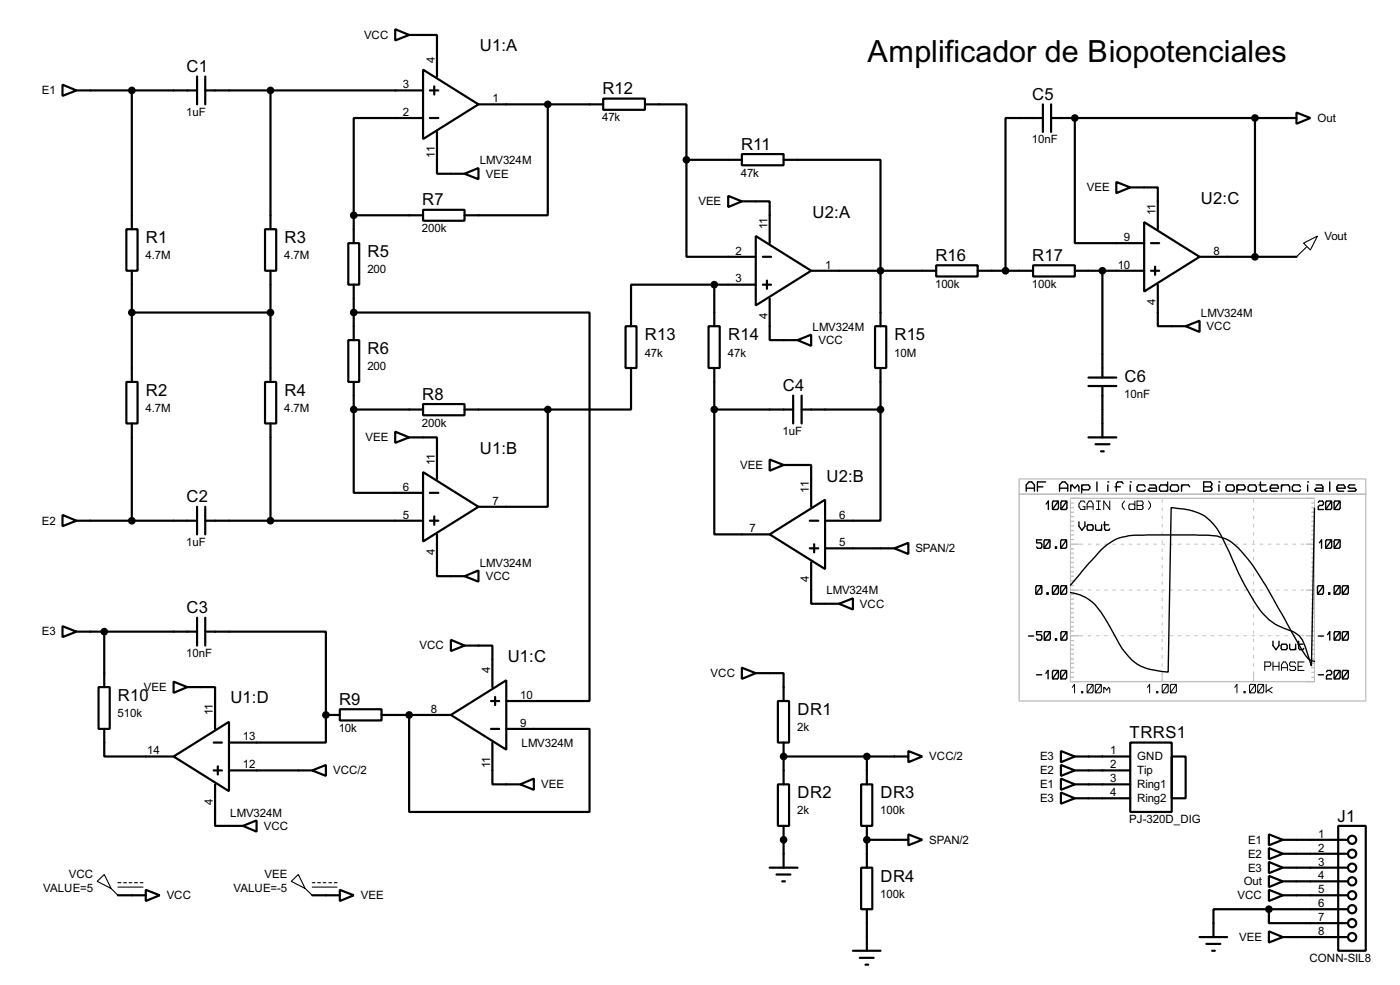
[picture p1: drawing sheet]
<svg xmlns="http://www.w3.org/2000/svg" width="256mm" height="180mm" viewBox="0 0 256 180" stroke-linecap="round" stroke-linejoin="round" font-family="sans-serif">
<g fill="none" stroke="#000" stroke-width=".4">
<path d="M11.5 15.5l2.5 1.1-2.5 1zM14 16.6h22.1M24.2 16.6v25.4M36.1 14v5.1M37.6 16.6h39.9M37.6 14v5.1M49.6 16.6v25.4M72.4 5.4l2.6 1-2.6 1zM75 6.4h5.1v7.6M77.5 12.8l10.2 6.3-10.2 6.4zM78.8 16.6h1.5M79.6 15.8v1.5"/>
<path d="M87.7 19.1h22.8M100.4 19.1v20.3h-15.3M110.5 18.1h7.7v2h-7.7zM118.2 19.1h7.6v10.2M191.1 19.1v5.1M192.6 19.1v5.1M64.8 39.4h12.7M64.8 39.4v5.1M77.5 38.4h7.6v2h-7.6zM77.5 21.6h-12.7v17.8M78.8 21.6h1.5M80.1 24.2v7.6h5"/>
<path d="M85.1 31.8l2.6-1v2zM125.8 29.3v17.7h12.7M125.8 29.3h10.1M133.4 35.9l2.5 1-2.5 1zM135.9 28.2h7.7v2.1h-7.7zM135.9 36.9h5.1v7.6M143.6 29.3h17.7v30.4M191.1 21.6h-6.9v28M192.6 21.6h44.9M196.9 21.6v22.9h12.7M204.5 33.3l2.6 1-2.6 1.1zM207.1 34.3h5v7.7"/>
<path d="M229.9 21.6v25.4M237.5 20.6l2.6 1-2.6 1.1zM23.2 42h2v7.6h-2zM24.2 49.6v20.3M24.2 57.2h25.4M48.6 42h2v7.6h-2zM49.6 49.6v20.3M63.8 44.5h2v7.6h-2zM64.8 57.2h43.2v71.1h-15.2M64.8 52.1v10.2M114.6 59.7h2v7.7h-2zM129.8 59.7h2.1v7.7h-2.1z"/>
<path d="M130.9 52.1h-15.3v7.6M130.9 52.1h7.6M130.9 52.1v7.6M138.5 43.2l10.1 6.4-10.1 6.3zM139.8 52.1h1.5M139.8 47h1.5M140.5 51.4v1.5M141 54.7v7.6h5.1M148.6 49.6h22.9M160.3 59.7h2.1v7.7h-2.1zM171.5 48.6h7.6v2h-7.6zM179.1 49.6h10.2"/>
<path d="M189.3 48.6h7.6v2h-7.6zM196.9 49.6h12.7M202 49.6v19.5M209.6 40.7l10.2 6.3-10.2 6.4zM210.9 49.6h1.5M210.9 44.5h1.5M211.6 48.8v1.5M212.1 52.1v7.6h5.1M217.2 59.7l2.6-1v2.1zM219.8 47h17.7M23.2 69.9h2v7.6h-2zM24.2 77.5v17.8"/>
<path d="M48.6 69.9h2v7.6h-2zM49.6 77.5v17.8M63.8 62.3h2v7.6h-2zM64.8 75v15.2h12.7M64.8 69.9v5.1M64.8 75h12.7M72.4 79l2.6 1.1-2.6 1zM77.5 74h7.6v2h-7.6zM85.1 75h15.3M100.4 75v17.8h-12.7M115.6 67.4v7.6h-15.2M130.9 75v22.8h10.1"/>
<path d="M130.9 75h14.4M130.9 67.4v7.6M145.3 72.4v5.1M146.1 62.3l2.5-1v2zM146.9 75h14.4M146.9 72.4v5.1M161.3 75v20.3h-10.1M161.3 67.4v7.6M199.4 69.1h5.1M199.4 70.7h5.1M202 70.7v9.4M11.5 94.3l2.5 1-2.5 1z"/>
<path d="M14 95.3h22.1M36.1 92.8v5M37.6 95.3h39.9M37.6 92.8v5M75 80.1h5.1v7.6M77.5 86.4l10.2 6.4-10.2 6.3zM78.8 95.3h1.5M78.8 90.2h1.5M79.6 94.5v1.6M80.1 97.8v7.7h5M141 97.8l10.2-6.3v12.7zM141 84.1l2.6 1-2.6 1.1z"/>
<path d="M143.6 85.1h5v7.7M148.4 95.3h1.5M149.2 99.6v1.5M199.4 80.1h5.1M200.7 81.3h2.6M201.7 82.6h.5M11.5 114.6l2.5 1-2.5 1zM14 115.6h22.1M19.1 115.6v10.2M36.1 113.1v5.1M37.6 115.6h22.1v15.3M37.6 113.1v5.1"/>
<path d="M82.6 117.1l2.5 1.1-2.5 1zM85.1 105.5l2.6-1.1v2.1zM85.1 118.2h5.1v7.6M148.4 100.4h1.5M148.6 102.9v7.6h5.1M151.2 100.4h12.7M153.7 110.5l2.6-1v2.1zM163.9 100.4l2.5-1v2zM18.1 125.8h2v7.6h-2zM19.1 133.4v5.1h12.7M31.8 138.5l10.2-6.4v12.7zM31.8 124.8l2.5 1-2.5 1z"/>
<path d="M34.3 125.8h5.1v7.6M39.2 135.9h1.5M59.7 130.9v5h-17.7M59.7 130.9h2.6M62.3 129.8h7.6v2.1h-7.6zM69.9 130.9h12.7M75 130.9v17.7h33v-15.2h-15.2M82.6 130.9l10.2-6.4v12.7zM90 133.4h1.5M90 128.3h1.5M90.2 135.9v7.7h5.1M90.7 127.6v1.5"/>
<path d="M135.9 122.2l2.6 1-2.6 1.1zM138.5 123.2h5.1v5.1M142.5 128.3h2.1v7.6h-2.1zM143.6 135.9v7.7M143.6 138.5h22.8M158.8 138.5v5.1M166.4 137.5l2.6 1-2.6 1zM194.4 137.5l2.5 1-2.5 1zM196.9 138.5h10.2M207.1 135.9h7.6v12.7h-7.6zM214.7 138.5h2.5v7.6h-2.5zM39.2 141h1.5"/>
<path d="M39.4 143.6v7.6h5.1M39.9 140.3v1.5M42 141h15.2M44.5 151.2l2.5-1v2zM57.2 141l2.5-1v2zM95.3 143.6l2.5-1.1v2.1zM141 158.8h5.1M142.5 143.6h2.1v7.6h-2.1zM143.6 151.2v7.6M157.8 143.6h2v7.6h-2zM157.8 158.8h2v7.6h-2zM158.8 151.2v7.6"/>
<path d="M158.8 153.7h7.6M166.4 152.7l2.6 1-2.6 1zM194.4 140l2.5 1-2.5 1zM194.4 142.5l2.5 1.1-2.5 1zM194.4 145.1l2.5 1-2.5 1zM196.9 141h10.2M196.9 143.6h10.2M196.9 146.1h10.2M232.5 152.7l2.5 1-2.5 1zM232.5 155.2l2.5 1.1-2.5 1zM232.5 157.8l2.5 1-2.5 1zM235 153.7h11.9"/>
<path d="M235 156.3h11.9M235 158.8h11.9M245.2 151.2h5v22.8h-5zM21.6 163.9h5.1M26.7 162.9l2.6 1-2.6 1zM57.2 163.9h5.1M62.3 162.9l2.5 1-2.5 1zM142.3 160.1h2.5M143.3 161.3h.5M156.3 174h5M157.5 175.3h2.6M158.6 176.6h.5"/>
<path d="M158.8 166.4v7.6M219.8 171.5h5M221 172.8h2.6M222.1 174h.5M232.5 160.3l2.5 1-2.5 1.1zM232.5 162.9l2.5 1-2.5 1zM232.5 170.5l2.5 1-2.5 1zM232.5 166.4h-10.2v5.1M232.5 166.4v2.6h14.4M232.5 166.4h14.4M235 163.9h11.9M235 161.3h11.9"/>
<path d="M235 171.5h11.9"/>
<circle cx="247.7" cy="156.3" r=".75"/>
<circle cx="247.7" cy="153.7" r=".75"/>
<circle cx="247.7" cy="158.8" r=".75"/>
<circle cx="247.7" cy="166.4" r=".75"/>
<circle cx="247.7" cy="171.5" r=".75"/>
<circle cx="247.7" cy="163.9" r=".75"/>
<circle cx="247.7" cy="169" r=".75"/>
<circle cx="247.7" cy="161.3" r=".75"/>
</g>
<g fill="#000">
<circle cx="196.9" cy="21.6" r=".2"/>
<circle cx="59.7" cy="130.9" r=".2"/>
<circle cx="143.6" cy="138.5" r=".2"/>
<circle cx="143.6" cy="153.7" r=".2"/>
<circle cx="158.8" cy="153.7" r=".2"/>
</g>
<g fill="#000" stroke="#000" stroke-width=".4">
<circle cx="24.1" cy="16.6" r=".5"/>
<circle cx="49.5" cy="16.6" r=".5"/>
<circle cx="100.3" cy="19.1" r=".5"/>
<circle cx="64.8" cy="39.4" r=".5"/>
<circle cx="125.7" cy="29.3" r=".5"/>
<circle cx="196.9" cy="21.6" r=".5"/>
<circle cx="229.9" cy="21.6" r=".5"/>
<circle cx="24.1" cy="57.2" r=".5"/>
<circle cx="49.5" cy="57.2" r=".5"/>
<circle cx="64.8" cy="57.2" r=".5"/>
<circle cx="130.8" cy="52.1" r=".5"/>
<circle cx="161.3" cy="49.6" r=".5"/>
<circle cx="184.2" cy="49.6" r=".5"/>
<circle cx="201.9" cy="49.6" r=".5"/>
<circle cx="229.9" cy="47" r=".5"/>
<circle cx="64.8" cy="75" r=".5"/>
<circle cx="100.3" cy="75" r=".5"/>
<circle cx="130.8" cy="75" r=".5"/>
<circle cx="161.3" cy="75" r=".5"/>
<circle cx="24.1" cy="95.3" r=".5"/>
<circle cx="49.5" cy="95.3" r=".5"/>
<circle cx="19.1" cy="115.6" r=".5"/>
<circle cx="59.7" cy="130.9" r=".5"/>
<circle cx="74.9" cy="130.9" r=".5"/>
<circle cx="143.5" cy="138.5" r=".5"/>
<circle cx="158.8" cy="138.5" r=".5"/>
<circle cx="143.5" cy="153.7" r=".5"/>
<circle cx="158.8" cy="153.7" r=".5"/>
<circle cx="232.4" cy="166.4" r=".5"/>
</g>
<g fill="none" stroke="#000" stroke-width=".2">
<path d="M238.8 44.5l2.6-1.3-1.3 2.6zM239.3 45.3l-1.8 1.7M17.8 161.3l1.3-1.2 1.3 2.5zM20.4 162.6l1.2 1.3M21.6 161.6h.6M21.6 162.4h4.6M22.7 161.6h.5M23.7 161.6h.5M24.7 161.6h.5M25.7 161.6h.5M53.4 161.3l1.3-1.2 1.2 2.5zM55.9 162.6l1.3 1.3"/>
<path d="M57.2 161.6h.5M57.2 162.4h4.6M58.2 161.6h.5M59.2 161.6h.5M60.3 161.6h.5M61.3 161.6h.5"/>
</g>
<g fill="none" stroke="#c0c0c0" stroke-width=".25">
<path d="M186.7 87.7h63.5v40.6h-63.5zM186.7 90.5h63.5M196.1 99.6h1.6M196.1 98.8h.6M196.1 97.9h.6M196.1 97.1h.6M196.1 96.3h.6M196.1 95.4h.6M196.1 94.6h.6M196.1 93.8h.6M196.1 92.9h.6M196.1 92.1h.6"/>
<path d="M196.1 91.2h44.7M239.3 99.6h1.5M240.3 98.8h.5M240.3 97.9h.5M240.3 97.1h.5M240.3 96.3h.5M240.3 95.4h.5M240.3 94.6h.5M240.3 93.8h.5M240.3 92.9h.5M240.3 92.1h.5M196.1 119.7h.6"/>
<path d="M196.1 118.9h.6M196.1 118.1h.6M196.1 117.3h.6M196.1 116.4h1.6M196.1 115.5h.6M196.1 114.7h.6M196.1 113.9h.6M196.1 113h.6M196.1 112.2h.6M196.1 111.4h.6M196.1 110.5h.6M196.1 109.7h.6"/>
<path d="M196.1 108.8h.6M196.1 108h1.6M196.1 107.2h.6M196.1 106.3h.6M196.1 105.5h.6M196.1 104.7h.6M196.1 103.8h.6M196.1 103h.6M196.1 102.1h.6M196.1 101.3h.6M196.1 100.5h.6M239.3 116.4h1.5"/>
<path d="M239.3 108h1.5M240.3 119.7h.5M240.3 118.9h.5M240.3 118.1h.5M240.3 117.3h.5M240.3 115.5h.5M240.3 114.7h.5M240.3 113.9h.5M240.3 113h.5M240.3 112.2h.5M240.3 111.4h.5M240.3 110.5h.5"/>
<path d="M240.3 109.7h.5M240.3 108.8h.5M240.3 107.2h.5M240.3 106.3h.5M240.3 105.5h.5M240.3 104.7h.5M240.3 103.8h.5M240.3 103h.5M240.3 102.1h.5M240.3 101.3h.5M240.3 100.5h.5M196.1 124.8h44.7"/>
<path d="M196.1 124h.6M196.1 123.1h.6M196.1 122.2h.6M196.1 121.4h.6M196.1 120.6h.6M240.3 124h.5M240.3 123.1h.5M240.3 122.2h.5M240.3 121.4h.5M240.3 120.6h.5"/>
</g>
<g fill="none" stroke="#000" stroke-width=".25">
<path d="M188 89.9v-1.1l.5-.6h.5l.5 .6v1.1M188 89.4h1.5M190.1 89.1h1M190.9 98.8h-1v.6h.8l.2 .2v.5l-.2 .3h-.6l-.2-.3M191.4 98.8h.8l.2 .3v1l-.2 .3h-.8l-.1-.3v-1zM191.6 88.2h-1.5v1.7M191.7 92.3l.4-.6v1.6M192.4 98.8l-1.1 1.6M193 91.7h.7l.2 .3v1l-.2 .3h-.7l-.2-.3v-1zM193.9 91.7l-1.1 1.6M194.1 89.9v-1.1l.5-.6h.5l.5 .6v1.1M194.1 89.4h1.5"/>
<path d="M194.5 98.8h.7l.2 .3v1l-.2 .3h-.7l-.2-.3v-1zM194.5 91.7h.8l.2 .3v1l-.2 .3h-.8l-.1-.3v-1zM195.4 98.8l-1.1 1.6M195.5 91.7l-1.1 1.6M196.2 88.8v1.1M196.2 89.1l.2-.3 .5 .6 .5-.6 .3 .3v.8M197.7 95.5v.8l.5 .8 .6-.8v-.8M198.2 88.8v1.4M198.2 89.1l.2-.3h1l.3 .3v.3l-.3 .3h-1l-.2-.3M199.3 96.1h.8l.2 .2v.5l-.2 .3h-.8l-.1-.3v-.5zM200.7 96.1v.7l.2 .3h.7l.2-.3M201 88.2v1.7"/>
<path d="M201.8 96.1v1M202.2 96.1h.9M202.4 95.5v1.3l.2 .3h.5l.2-.3M203 88.2h.1M203 88.8v1.1M204.3 89.1h1M205.8 88.5l-.3-.3h-.7l-.3 .3v1.4M207.1 88.2h.1M207.1 88.8v1.1M209.8 89.1l-.2-.3h-1l-.3 .3v.6l.3 .2h1l.2-.2M210.6 88.8h1l.3 .3v.8h-1.3l-.2-.2 .2-.3h1.3M213.9 89.1l-.2-.3h-1l-.3 .3v.6l.3 .2h1l.2-.2"/>
<path d="M213.9 88.2v1.7M214.7 88.8h1l.2 .3v.6l-.2 .2h-1l-.3-.2v-.6zM216.5 89.1l.2-.3h1l.3 .3M216.5 88.8v1.1M220.5 88.2h1.3l.2 .3v.3l-.2 .3 .2 .3v.3l-.2 .2h-1.3zM220.5 89.1h1.3M223.3 88.2h.1M223.3 88.8v1.1M224.9 88.8h1l.2 .3v.6l-.2 .2h-1l-.3-.2v-.6zM226.6 89.1l.3-.3h1l.2 .3v.3l-.2 .3h-1l-.3-.3M226.6 88.8v1.4M228.9 88.8h1l.3 .3v.6l-.3 .2h-1l-.2-.2v-.6z"/>
<path d="M230.7 88.8h1.2M230.9 88.2v1.5l.3 .2h.7l.3-.2M232.7 89.4h1.5v-.3l-.2-.3h-1l-.3 .3v.6l.3 .2h1M234.8 89.1l.2-.3h1l.3 .3v.8M234.8 88.8v1.1M238.3 89.1l-.3-.3h-1l-.2 .3v.6l.2 .2h1l.3-.2M239.6 88.2h.1M239.6 88.8v1.1M240.8 93l-.5 28.9-1.1-3.4a4.9 4.9 0 0 0-3.9-3.5 10.3 10.3 0 0 1-5.6-5.1 71.3 71.3 0 0 1-5.1-10 10.7 10.7 0 0 0-4.4-5.7 15.5 15.5 0 0 0-5.6-1.3l-.6 30.1h-.5a10.3 10.3 0 0 1-6.2-2.2l-.5-.6a23.5 23.5 0 0 1-3.4-5.3 13.2 13.2 0 0 0-4.5-5.5l-1.1-.5-1.7-.4M241.1 88.8h1l.3 .3v.8h-1.3l-.2-.2 .2-.3h1.3M241.5 92l.2-.3h.6l.2 .3v.3l-.2 .2h-.6l-.2 .3v.5h1M241.7 99.4l.4-.6v1.6"/>
<path d="M243 98.8h.8l.2 .3v1l-.2 .3h-.8l-.1-.3v-1zM243 91.7h.8l.2 .3v1l-.2 .3h-.8l-.1-.3v-1zM243.6 88.2v1.7M244 98.8l-1.1 1.6M244 91.7l-1.1 1.6M244.6 98.8h.7l.2 .3v1l-.2 .3h-.7l-.2-.3v-1zM244.6 91.7h.7l.2 .3v1l-.2 .3h-.7l-.2-.3v-1zM244.9 89.4h1.5v-.3l-.2-.3h-1l-.3 .3v.6l.3 .2h1M245.5 98.8l-1.1 1.6M245.5 91.7l-1.1 1.6M248.2 88.8h-1l-.2 .3 .2 .3h1l.3 .3-.3 .2h-1.2M188.4 116.4h1"/>
<path d="M189.9 107.2h.8l.2 .3v1l-.2 .3h-.8l-.1-.3v-1zM190.9 115.6h-1v.6h.8l.2 .2v.5l-.2 .3h-.6l-.2-.3M190.9 107.2l-1.1 1.6M191.5 115.6h.7l.2 .3v1l-.2 .3h-.7l-.2-.3v-1zM191.8 108.5h.2v.3h-.2zM192.4 115.6l-1.1 1.6M193 107.2h.7l.2 .3v1l-.2 .3h-.7l-.2-.3v-1zM193.4 116.9h.2v.3h-.2zM193.4 100.1h.2v.3h-.2zM193.9 107.2l-1.1 1.6M194.5 107.2h.7l.2 .3v1l-.2 .3h-.7l-.2-.3v-1zM194.5 115.6h.8l.2 .3v1l-.2 .3h-.8l-.1-.3v-1z"/>
<path d="M195.4 107.2l-1.1 1.6M195.5 115.6l-1.1 1.6M196.1 107.1l2.8-3.3a23.3 23.3 0 0 1 5.1-4.8 10.5 10.5 0 0 1 5.6-1l9.5-.1a17 17 0 0 1 4.4 .4 8.1 8.1 0 0 1 4.5 3.3 71.7 71.7 0 0 1 6.7 10.6l.6 .9a63.7 63.7 0 0 0 4.4 7.5l1.1 .5M233.2 117.4v.8l.6 .7 .5-.7v-.8M234.9 117.9h.7l.2 .3v.5l-.2 .2h-.7l-.2-.2v-.5zM236.3 117.9v.8l.1 .2h.8l.2-.2M237.4 117.9v1M237.8 117.9h.9M237.9 117.4v1.3l.2 .2h.6l.2-.2M241.5 116.4h1M241.5 107.2h.8l.2 .3v1l-.2 .3h-.8l-.1-.3v-1zM242.5 107.2l-1.1 1.6"/>
<path d="M243.2 116.2l.4-.6v1.6M243.4 108.5h.2v.3h-.2zM244.6 115.6h.7l.2 .3v1l-.2 .3h-.7l-.2-.3v-1zM244.6 107.2h.7l.2 .3v1l-.2 .3h-.7l-.2-.3v-1zM245.5 115.6l-1.1 1.6M245.5 107.2l-1.1 1.6M246.1 115.6h.7l.2 .3v1l-.2 .3h-.7l-.2-.3v-1zM246.1 107.2h.7l.2 .3v1l-.2 .3h-.7l-.2-.3v-1zM247 115.6l-1.1 1.6M247 107.2l-1.1 1.6M189.9 123.5h1M191.6 123.3l.4-.6v1.6"/>
<path d="M193 122.7h.7l.2 .3v1l-.2 .3h-.7l-.2-.3v-1zM193.9 122.7l-1.1 1.6M194.5 122.7h.7l.2 .3v1l-.2 .3h-.7l-.2-.3v-1zM195.4 122.7l-1.1 1.6M241.5 123.5h1M243 123l.2-.3h.6l.2 .3v.3l-.2 .2h-.6l-.2 .3v.5h1M244.6 122.7h.7l.2 .3v1l-.2 .3h-.7l-.2-.3v-1zM245.5 122.7l-1.1 1.6M246.1 122.7h.7l.2 .3v1l-.2 .3h-.7l-.2-.3v-1zM247 122.7l-1.1 1.6"/>
</g>
<path d="M196.1 91.5v33.3M240.8 91.5v33.3M212.9 123.2v1.6M229.7 123.2v1.6" fill="none" stroke="#c0c0c0" stroke-width=".18"/>
<g fill="none" stroke="#000" stroke-width=".18">
<path d="M198.8 92l-.2-.3h-.6l-.3 .6v.5l.3 .5h.8v-.5h-.4M199.2 93.3v-1l.3-.6h.4l.4 .6v1M199.2 92.8h1.1M200.9 93.3h.7M200.9 91.7h.7M201.3 91.7v1.6M203.3 91.7v1.6l-1.1-1.6v1.6M206 91.7l-.4 .6v.5l.4 .5M207.9 92.5l-.2-.2h-.7l-.2 .2v.5l.2 .3h.7l.2-.3M207.9 91.7v1.6M208.3 91.7h.9l.2 .3v.3l-.2 .2 .2 .3v.2l-.2 .3h-.9zM208.3 92.5h.9"/>
<path d="M210.4 91.7l.4 .6v.5l-.4 .5M196.5 125.8l.4-.5v1.5M198.2 126.6h.2v.2h-.2zM199.3 125.3h.8l.2 .2v1.1l-.2 .2h-.8l-.1-.2v-1.1zM200.3 125.3l-1.1 1.5M200.8 125.3h.8l.2 .2v1.1l-.2 .2h-.8l-.1-.2v-1.1zM201.8 125.3l-1.1 1.5M202.2 125.8v1M202.2 126.1l.2-.3 .4 .5 .3-.5 .2 .3v.7M210.2 125.8l.4-.5v1.5M211.9 126.6h.2v.2h-.2zM213.1 125.3h.7l.2 .2v1.1l-.2 .2h-.7l-.2-.2v-1.1z"/>
<path d="M214 125.3l-1.1 1.5M214.6 125.3h.7l.2 .2v1.1l-.2 .2h-.7l-.2-.2v-1.1zM215.5 125.3l-1.1 1.5M226.2 125.8l.4-.5v1.5M227.9 126.6h.2v.2h-.2zM229.1 125.3h.7l.2 .2v1.1l-.2 .2h-.7l-.2-.2v-1.1zM230 125.3l-1.1 1.5M230.6 125.3h.7l.2 .2v1.1l-.2 .2h-.7l-.2-.2v-1.1zM231.5 125.3l-1.1 1.5M231.7 122h.9l.2-.3v-.3l-.2-.2h-.9v1.5M232 125.3v1.5M232.3 126.3l.8 .5"/>
<path d="M233.1 125.8l-1.1 .8M233.2 122h1.1M233.2 121.2v1.5M234.3 121.2v1.5M234.8 122.7v-1l.3-.5h.4l.4 .5v1M234.8 122.2h1.1M237.4 121.4l-.2-.2h-.8l-.1 .2 .1 .6h.8l.2 .2v.3l-.2 .2h-.8l-.1-.2M237.8 122h.8M238.9 121.2h-1.1v1.5h1.1"/>
</g>
<path d="M196.4 99.6h44.2M212.9 91.5v33.3M229.7 91.5v33.3M196.4 116.4h44.2M196.4 108h44.2" fill="none" stroke="#fff" stroke-width=".18"/>
<path d="M196.4 99.6h44.2M212.9 91.5v33.3M229.7 91.5v33.3M196.4 116.4h44.2M196.4 108h44.2" fill="none" stroke="#c0c0c0" stroke-width=".18" stroke-dasharray=".5 1"/>
<text font-size="6.3" x="158.9" y="11.4">Amplificador de Biopotenciales</text>
<g font-size="3.4">
<text x="87.9" y="9.4">U1:A</text>
<text x="34.2" y="13.2">C1</text>
<text x="110.4" y="17.3">R12</text>
<text x="189.1" y="18.3">C5</text>
<text x="135.8" y="27.4">R11</text>
<text x="77.4" y="37.6">R7</text>
<text x="148.9" y="39.9">U2:A</text>
<text x="220" y="37.4">U2:C</text>
<text x="26.7" y="44.5">R1</text>
<text x="52.1" y="44.5">R3</text>
<text x="67.4" y="47.1">R5</text>
<text x="171.4" y="47.8">R16</text>
<text x="189.1" y="47.8">R17</text>
<text x="67.4" y="64.8">R6</text>
<text x="118.2" y="62.3">R13</text>
<text x="133.4" y="62.3">R14</text>
<text x="163.9" y="62.3">R15</text>
<text x="143.4" y="71.6">C4</text>
<text x="206" y="69.9">C6</text>
<text x="26.7" y="72.5">R2</text>
<text x="52.1" y="72.5">R4</text>
<text x="77.4" y="73.2">R8</text>
<text x="87.9" y="83.1">U1:B</text>
<text x="151.4" y="88.2">U2:B</text>
<text x="34.2" y="92">C2</text>
<text x="34.2" y="112.3">C3</text>
<text x="93" y="121.2">U1:C</text>
<text x="21.6" y="128.3">R10</text>
<text x="42.2" y="128.8">U1:D</text>
<text x="62.1" y="129">R9</text>
<text x="146.1" y="130.9">DR1</text>
<text x="206.9" y="135.1">TRRS1</text>
<text x="146.1" y="146.1">DR2</text>
<text x="161.3" y="146.1">DR3</text>
<text x="245" y="150.4">J1</text>
<text x="161.3" y="161.4">DR4</text>
</g>
<g font-size="2.4">
<text x="66.7" y="7.1">VCC</text>
<text x="79.7" y="11.5" transform="rotate(-90 79.7 11.5)">4</text>
<text x="7.7" y="17.3">E1</text>
<text x="73.8" y="16.2">3</text>
<text x="34.1" y="21.2">1uF</text>
<text x="73.8" y="21.2">2</text>
<text x="90.2" y="18.7">1</text>
<text x="110.3" y="22.2">47k</text>
<text x="241.4" y="22.3">Out</text>
<text x="79.7" y="28.9" transform="rotate(-90 79.7 28.9)">11</text>
<text x="189.1" y="26.3">10nF</text>
<text x="87.9" y="30">LMV324M</text>
<text x="89" y="32.5">VEE</text>
<text x="135.7" y="32.4">47k</text>
<text x="199.1" y="35">VEE</text>
<text x="127.9" y="37.6">VEE</text>
<text x="140.6" y="42" transform="rotate(-90 140.6 42)">11</text>
<text x="211.7" y="39.4" transform="rotate(-90 211.7 39.4)">11</text>
<text x="26.7" y="47.4">4.7M</text>
<text x="52.1" y="47.4">4.7M</text>
<text x="77.3" y="42.5">200k</text>
<text x="134.8" y="46.6">2</text>
<text x="205.9" y="44.1">9</text>
<text x="222.3" y="46.6">8</text>
<text x="242.6" y="43.9">Vout</text>
<text x="67.3" y="50">200</text>
<text x="134.8" y="51.7">3</text>
<text x="151.2" y="49.2">1</text>
<text x="171.3" y="52.7">100k</text>
<text x="189.1" y="52.7">100k</text>
<text x="204.8" y="49.2">10</text>
<text x="140.6" y="58.3" transform="rotate(-90 140.6 58.3)">4</text>
<text x="211.7" y="55.8" transform="rotate(-90 211.7 55.8)">4</text>
<text x="220" y="58">LMV324M</text>
<text x="118.1" y="65.3">47k</text>
<text x="133.4" y="65.3">47k</text>
<text x="148.8" y="60.6">LMV324M</text>
<text x="149.9" y="63">VCC</text>
<text x="163.8" y="65.3">10M</text>
<text x="221" y="60.4">VCC</text>
<text x="67.3" y="67.7">200</text>
<text x="26.7" y="75.4">4.7M</text>
<text x="52.1" y="75.4">4.7M</text>
<text x="206" y="72.9">10nF</text>
<text x="67" y="80.8">VEE</text>
<text x="77.3" y="78.1">200k</text>
<text x="143.4" y="79.6">1uF</text>
<text x="73.8" y="89.8">6</text>
<text x="79.7" y="85.1" transform="rotate(-90 79.7 85.1)">11</text>
<text x="135.6" y="85.8">VEE</text>
<text x="73.8" y="94.9">5</text>
<text x="90.2" y="92.4">7</text>
<text x="148.2" y="90.2" transform="rotate(-90 148.2 90.2)">11</text>
<text x="153.7" y="94.9">6</text>
<text x="7.7" y="96">E2</text>
<text x="34.1" y="99.9">1uF</text>
<text x="79.7" y="101.5" transform="rotate(-90 79.7 101.5)">4</text>
<text x="137.3" y="97.4">7</text>
<text x="153.7" y="100">5</text>
<text x="167.7" y="101.1">SPAN/2</text>
<text x="87.9" y="103.8">LMV324M</text>
<text x="89" y="106.2">VCC</text>
<text x="148.2" y="106.6" transform="rotate(-90 148.2 106.6)">4</text>
<text x="151.4" y="108.8">LMV324M</text>
<text x="157.5" y="111.2">VCC</text>
<text x="7.7" y="116.3">E3</text>
<text x="76.8" y="118.9">VCC</text>
<text x="34.1" y="120.3">10nF</text>
<text x="89.8" y="123.2" transform="rotate(-90 89.8 123.2)">4</text>
<text x="130.2" y="123.9">VCC</text>
<text x="21.6" y="131.3">510k</text>
<text x="26.3" y="126.5">VEE</text>
<text x="39" y="130.9" transform="rotate(-90 39 130.9)">11</text>
<text x="78.9" y="130.5">8</text>
<text x="95.3" y="127.9">10</text>
<text x="44.5" y="135.5">13</text>
<text x="62.1" y="134">10k</text>
<text x="95.3" y="133">9</text>
<text x="95.5" y="136.8">LMV324M</text>
<text x="146.1" y="133.8">2k</text>
<text x="27" y="138.1">14</text>
<text x="44.5" y="140.6">12</text>
<text x="61" y="141.7">VCC/2</text>
<text x="89.8" y="140.6" transform="rotate(-90 89.8 140.6)">11</text>
<text x="170.2" y="139.2">VCC/2</text>
<text x="190.5" y="141.7">E2</text>
<text x="190.5" y="139.2">E3</text>
<text x="203.4" y="138.1">1</text>
<text x="203.4" y="140.6">2</text>
<text x="203.4" y="143.2">3</text>
<text x="208.3" y="139.2">GND</text>
<text x="208.3" y="141.7">Tip</text>
<text x="39" y="147.2" transform="rotate(-90 39 147.2)">4</text>
<text x="42.2" y="149.5">LMV324M</text>
<text x="99.1" y="144.3">VEE</text>
<text x="146.1" y="149.1">2k</text>
<text x="161.3" y="149.1">100k</text>
<text x="190.5" y="144.3">E1</text>
<text x="190.5" y="146.8">E3</text>
<text x="203.4" y="145.7">4</text>
<text x="208.3" y="144.3">Ring1</text>
<text x="208.3" y="146.8">Ring2</text>
<text x="48.3" y="151.9">VCC</text>
<text x="170.2" y="154.4">SPAN/2</text>
<text x="206.9" y="150.7">PJ-320D_DIG</text>
<text x="228.6" y="154.4">E1</text>
<text x="241.5" y="153.3">1</text>
<text x="241.5" y="155.9">2</text>
<text x="12.6" y="160.8">VCC</text>
<text x="48.4" y="160.8">VEE</text>
<text x="228.6" y="157">E2</text>
<text x="228.6" y="159.5">E3</text>
<text x="241.5" y="158.4">3</text>
<text x="241.5" y="160.9">4</text>
<text x="7.9" y="163.2">VALUE=5</text>
<text x="30.5" y="164.6">VCC</text>
<text x="42.8" y="163.2">VALUE=-5</text>
<text x="66.1" y="164.6">VEE</text>
<text x="161.3" y="164.3">100k</text>
<text x="226.7" y="164.6">VCC</text>
<text x="227.8" y="162">Out</text>
<text x="241.5" y="163.5">5</text>
<text x="241.5" y="166">6</text>
<text x="227" y="172.2">VEE</text>
<text x="241.5" y="168.6">7</text>
<text x="241.5" y="171.1">8</text>
<text x="239.9" y="176.1">CONN-SIL8</text>
</g>
</svg>
